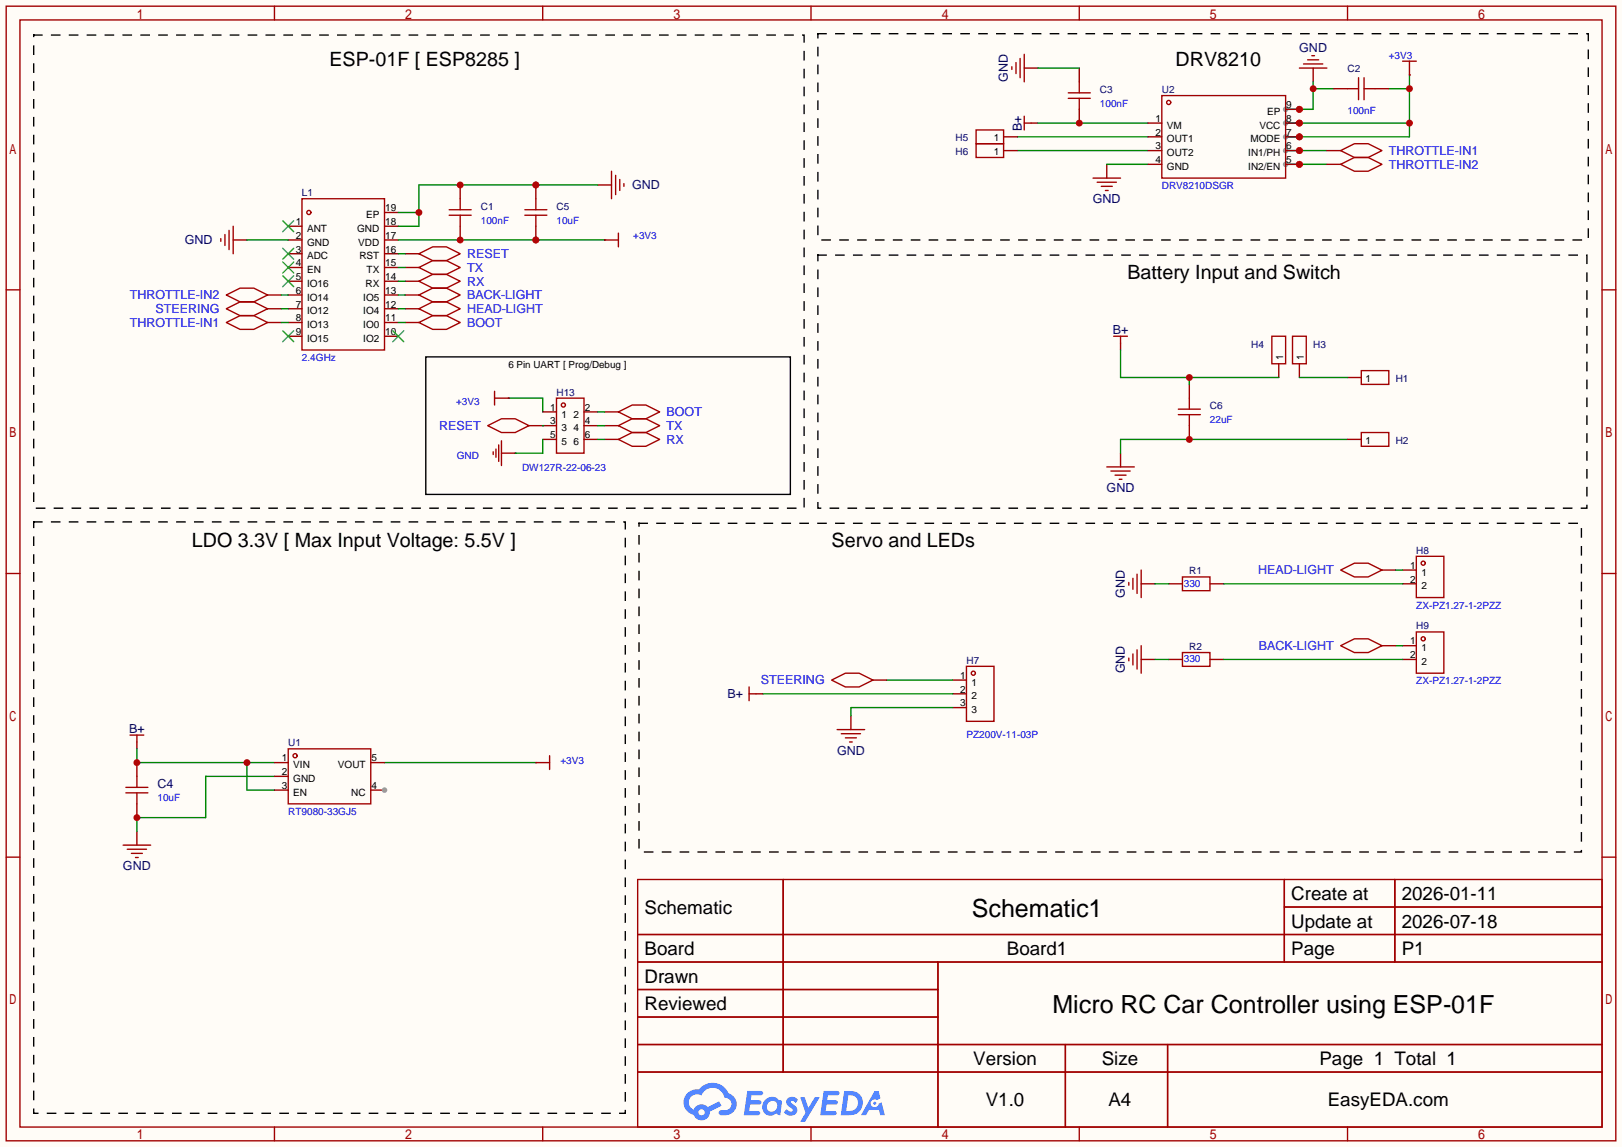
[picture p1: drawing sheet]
<svg xmlns="http://www.w3.org/2000/svg" width="299mm" height="212mm" viewBox="0 0 299 212" stroke-linecap="round" stroke-linejoin="round" font-family="sans-serif">
<path d="M0 0h299.5v211.8h-299.5z" fill="#fffcf7"/>
<g fill="none" stroke="#a10000" stroke-width=".25">
<path d="M1.1 1.1h297.2v209.6h-297.2zM3.7 3.7h292.1v204.5h-292.1zM50.7 1.1v2.6M100.2 1.1v2.6M149.7 1.1v2.6M199.3 1.1v2.6M248.8 1.1v2.6M1.1 53.5h2.6M295.8 53.5h2.5M1.1 105.9h2.6M295.8 105.9h2.5M1.1 158.3h2.6"/>
<path d="M295.8 158.3h2.5M117.7 162.4h178.1v45.8h-178.1zM117.7 172.6h178.1M117.7 177.7h178.1M144.6 162.4v35.6M173.2 177.7v30.5M237.1 162.4v15.3M237.1 167.5h58.7M257.5 162.4v15.3M117.7 182.8h55.5M117.7 192.9h178.1M117.7 187.8h55.5"/>
<path d="M117.7 198h178.1M196.7 192.9v15.3M215.6 192.9v15.3M50.7 208.2v2.5M100.2 208.2v2.5M149.7 208.2v2.5M199.3 208.2v2.5M248.8 208.2v2.5"/>
</g>
<g fill="#5487ff">
<path d="M145.5 202.8a1.3 1.3 0 0 1 1.8 .3l-.4 .6a.54 .54 0 0 0-.9-.2l.1 .2a1.58 1.58 0 0 1 1.1 1.6 1.43 1.43 0 0 1-2.5 .1l.5-.6a.64 .64 0 0 0 .5 .5 .64 .64 0 0 0 .7-.3l-.2-.2a1.6 1.6 0 0 1-1-1.6z"/>
<path d="M147.7 202.7h.9l.7 1.9 1.1-1.9h.9l-2.7 4.5h-.9l1-1.7z"/>
<path d="M138 201.5h1.6a1.31 1.31 0 0 1 1.2 .2 .4 .4 0 0 1-.3 .6h-1.8l-.1 .9h1.6a.4 .4 0 0 1 .4 .4 .4 .4 0 0 1-.4 .4h-1.7l-.2 1.2h.8a1.23 1.23 0 0 1 1.2 .2 .39 .39 0 0 1-.3 .6h-2.7z"/>
<path d="M152.1 201.5h1.6a1.32 1.32 0 0 1 1.3 .2 .39 .39 0 0 1-.4 .6h-1.7l-.2 .9h1.7a.4 .4 0 0 1 .3 .4 .4 .4 0 0 1-.4 .4h-1.7l-.2 1.2h.8a1.23 1.23 0 0 1 1.2 .2 .39 .39 0 0 1-.3 .6h-2.7z"/>
<path d="M161.5 201.5h.7l.4 1.3-.7 .4a.75 .75 0 0 0-1.1 .3 .75 .75 0 0 0 .5 1 .75 .75 0 0 0 .9-.6l.6-.3 .6 2.4h-.9l-.2-1h-1.9l-.5 1h-.9z"/>
<path d="M155.9 201.5l-.7 4.5h1.5a2.27 2.27 0 0 0 2.6-2.3 2.27 2.27 0 0 0-2.7-2.2zM156.6 202.3a1.5 1.5 0 0 1 1.8 1.5 1.5 1.5 0 0 1-1.9 1.4h-.3z"/>
<path d="M141.3 203.1a1.62 1.62 0 0 0-.4 2.1 1.62 1.62 0 0 0 2 .7l.4-.3 .3 .3 .5 .1 .3-2.5-.2-.3h-.4a1.58 1.58 0 0 0-2.5-.1zM141.9 203.6a.99 .99 0 0 1 1.6 .3 .99 .99 0 0 1-.9 1.4 .94 .94 0 0 1-1-.5 .94 .94 0 0 1 .3-1.2z"/>
<path d="M126.9 201.9a2.37 2.37 0 0 0 1.2 4 1.54 1.54 0 0 0 1.7 1 1.54 1.54 0 0 0 1.3-1.6l2.1-1.1-.5-.8-2 1.1a1.57 1.57 0 0 0-2.6 .4 1.5 1.5 0 0 1-.8-2.1 1.5 1.5 0 0 1 2.2-.5 2.23 2.23 0 0 1 2.3-1.4 2.23 2.23 0 0 1 2 1.8 1.16 1.16 0 0 1 1.2 1.1 1.16 1.16 0 0 1-1 1.3h-.7a.47 .47 0 0 0-.6 .3 .47 .47 0 0 0 .4 .6 2.23 2.23 0 0 0 2.3-.7 2.23 2.23 0 0 0 .4-2.3 2.16 2.16 0 0 0-1.3-1.1 3.2 3.2 0 0 0-5.4-.7l-1.2 .1zM129 205.4a.58 .58 0 0 1 1.1 0 .58 .58 0 0 1-1.1 0z"/>
<circle cx="161.5" cy="203.8" r=".28"/>
</g>
<g fill="none" stroke="#a10000" stroke-width=".25">
<path d="M239.9 12.6h5.1M240.7 11.8h3.5M241.4 11h2.1M242.2 10.3h.5M55.8 36.7h15.2v27.9h-15.2zM201.8 32.9h5.1M202.6 33.7h3.5M203.3 34.4h2.1M204.1 35.2h.5"/>
<circle cx="57" cy="39.2" r=".38"/>
</g>
<g fill="none" stroke="#870000" stroke-width=".25">
<path d="M242.4 12.6v2.5M71 39.2h2.5M204.3 30.4v2.5M53.2 41.8h2.6M53.2 44.3h2.6M53.2 46.9h2.6M53.2 49.4h2.6M53.2 51.9h2.6M53.2 54.5h2.6M53.2 57h2.6M53.2 59.6h2.6M71 41.8h2.5"/>
<path d="M71 44.3h2.5M71 46.9h2.5M71 49.4h2.5M71 51.9h2.5M71 54.5h2.5M71 57h2.5M71 59.6h2.5M53.2 62.1h2.6M71 62.1h2.5"/>
</g>
<path d="M52.2 40.8l2 2M52.2 45.8l2 2.1M52.2 48.4l2 2M52.2 50.9l2 2.1M54.2 40.8l-2 2M54.2 45.8l-2 2.1M54.2 48.4l-2 2M54.2 50.9l-2 2.1M52.2 61.1l2 2M54.2 61.1l-2 2M72.5 61.1l2 2M74.5 61.1l-2 2" fill="none" stroke="#3c3" stroke-width=".25"/>
<path d="M151 6.2h142.2v38.1h-142.2z" fill="none" stroke="#000" stroke-width=".25" stroke-dasharray="1.5 1.8"/>
<path d="M242.4 15.1v5.1h-5M242.4 16.4h3.9M187.8 27.8h24.2M187.8 25.3h24.2M204.3 30.4h7.7" fill="none" stroke="#008700" stroke-width=".25"/>
<g fill="#c00">
<circle cx="242.4" cy="16.4" r=".63"/>
<circle cx="239.9" cy="20.2" r=".63"/>
</g>
<circle cx="237.4" cy="20.2" r=".51" fill="#999"/>
<path d="M190.4 22.7h1.2" fill="none" stroke="#870000" stroke-width=".25"/>
<path d="M189.1 21.5v2.5M189.1 22.7h1.3" fill="none" stroke="#a10000" stroke-width=".25"/>
<path d="M256.4 16.4h3.8M260.2 13.8v11.5h-22.8M191.6 22.7h20.4M237.4 22.7h22.8" fill="none" stroke="#008700" stroke-width=".25"/>
<g fill="#c00">
<circle cx="260.2" cy="16.4" r=".63"/>
<circle cx="260.2" cy="22.7" r=".63"/>
<circle cx="239.9" cy="22.7" r=".63"/>
<circle cx="239.9" cy="25.3" r=".63"/>
</g>
<g fill="#999">
<circle cx="237.4" cy="22.7" r=".51"/>
<circle cx="237.4" cy="25.3" r=".51"/>
</g>
<path d="M237.4 27.8h7.6" fill="none" stroke="#008700" stroke-width=".25"/>
<circle cx="239.9" cy="27.8" r=".63" fill="#c00"/>
<circle cx="237.4" cy="27.8" r=".51" fill="#999"/>
<path d="M237.4 30.4h7.6" fill="none" stroke="#008700" stroke-width=".25"/>
<circle cx="239.9" cy="30.4" r=".63" fill="#c00"/>
<circle cx="237.4" cy="30.4" r=".51" fill="#999"/>
<path d="M248.8 16.4h2M250.8 14.4v4M251.8 16.4h2.1M251.8 14.4v4M180.2 24h5.1v2.5h-5.1zM180.2 26.5h5.1v2.6h-5.1z" fill="none" stroke="#a10000" stroke-width=".25"/>
<path d="M246.3 16.4h2.5M253.9 16.4h2.5M185.3 25.3h2.5M185.3 27.8h2.5M199.3 20.2v2.5" fill="none" stroke="#870000" stroke-width=".25"/>
<circle cx="199.3" cy="22.7" r=".63" fill="#c00"/>
<path d="M189.1 12.6h2.5M199.3 12.6v2.5M206.9 63.4v1.2M219.6 71v2.5M219.6 78.6v2.6M248.8 69.7h2.5M206.9 83.7v2.5M248.8 81.2h2.5" fill="none" stroke="#870000" stroke-width=".25"/>
<g fill="none" stroke="#a10000" stroke-width=".25">
<path d="M186.8 12.3v.5M187.6 11.6v2M188.3 10.8v3.6M189.1 10v5.1M197.2 18.2h4.1M197.2 17.1h4.1M199.3 15.1v2M199.3 18.2v2M205.6 62.1h2.6M206.9 62.1v1.3M217.6 75.6h4M217.6 76.6h4"/>
<path d="M219.6 76.6v2M251.3 68.5h5.1v2.5h-5.1zM251.3 79.9h5.1v2.5h-5.1zM204.3 86.2h5.1M205.1 87h3.6M205.9 87.8h2M206.6 88.5h.5"/>
</g>
<path d="M191.6 12.6h7.7M248.8 81.2h-41.9v2.5" fill="none" stroke="#008700" stroke-width=".25"/>
<path d="M151 47.1h142v46.8h-142z" fill="none" stroke="#000" stroke-width=".25" stroke-dasharray="1.5 1.8"/>
<circle cx="219.6" cy="81.2" r=".63" fill="#c00"/>
<g fill="none" stroke="#a10000" stroke-width=".25">
<path d="M82.9 39.8h4.1M82.9 38.7h4.1M85 36.7v2M85 39.8v2M112.9 31.6v5.1M113.7 32.4v3.5M114.4 33.1v2.1M115.2 33.9v.5M219.6 73.5v2.1M23.2 145.4h4.1M23.2 146.4h4.1M25.3 143.4v2"/>
<path d="M25.3 146.4v2.1"/>
</g>
<path d="M85 34.2v2.5M110.4 34.2h2.5M85 41.8v2.5M25.3 140.8v2.6M25.3 148.5v2.5" fill="none" stroke="#870000" stroke-width=".25"/>
<path d="M73.5 44.3h38.1" fill="none" stroke="#008700" stroke-width=".25"/>
<g fill="#c00">
<circle cx="85" cy="44.3" r=".63"/>
<circle cx="98.9" cy="44.3" r=".63"/>
</g>
<path d="M73.5 39.2h3.8M110.4 34.2h-33.1v7.6h-3.8" fill="none" stroke="#008700" stroke-width=".25"/>
<g fill="#c00">
<circle cx="98.9" cy="34.2" r=".63"/>
<circle cx="85" cy="34.2" r=".63"/>
<circle cx="77.3" cy="39.2" r=".63"/>
</g>
<path d="M6.2 96.4h109.2v109.2h-109.2z" fill="none" stroke="#000" stroke-width=".25" stroke-dasharray="1.5 1.8"/>
<path d="M25.3 137v1.3" fill="none" stroke="#870000" stroke-width=".25"/>
<path d="M24 135.8h2.5M25.3 135.8v1.2" fill="none" stroke="#a10000" stroke-width=".25"/>
<path d="M25.3 138.3v2.5h25.4M45.6 140.8v5.1h5.1M71 140.8h27.9" fill="none" stroke="#008700" stroke-width=".25"/>
<g fill="#c00">
<circle cx="45.6" cy="140.8" r=".63"/>
<circle cx="25.3" cy="140.8" r=".63"/>
</g>
<path d="M25.3 153.5v2.6" fill="none" stroke="#870000" stroke-width=".25"/>
<path d="M22.7 156.1h5.1M23.5 156.8h3.6M24.3 157.6h2M25 158.4h.5" fill="none" stroke="#a10000" stroke-width=".25"/>
<path d="M50.7 143.4h-12.7v7.6h-12.7v2.5" fill="none" stroke="#008700" stroke-width=".25"/>
<circle cx="25.3" cy="151" r=".63" fill="#c00"/>
<path d="M96.9 39.8h4.1" fill="none" stroke="#a10000" stroke-width=".25"/>
<path d="M98.9 41.8v2.5" fill="none" stroke="#870000" stroke-width=".25"/>
<circle cx="98.9" cy="44.3" r=".63" fill="#c00"/>
<path d="M96.9 38.7h4.1M98.9 36.7v2" fill="none" stroke="#a10000" stroke-width=".25"/>
<path d="M98.9 34.2v2.5" fill="none" stroke="#870000" stroke-width=".25"/>
<circle cx="98.9" cy="34.2" r=".63" fill="#c00"/>
<g fill="none" stroke="#a10000" stroke-width=".25">
<path d="M214.5 17.7h22.9v15.2h-22.9zM98.9 39.8v2"/>
<circle cx="215.8" cy="18.9" r=".38"/>
</g>
<path d="M212 22.7h2.5M212 25.3h2.5M212 27.8h2.5M212 30.4h2.5M237.4 30.4h2.5" fill="none" stroke="#870000" stroke-width=".25"/>
<circle cx="239.9" cy="30.4" r=".63" fill="#c00"/>
<path d="M237.4 27.8h2.5" fill="none" stroke="#870000" stroke-width=".25"/>
<circle cx="239.9" cy="27.8" r=".63" fill="#c00"/>
<path d="M237.4 25.3h2.5" fill="none" stroke="#870000" stroke-width=".25"/>
<circle cx="239.9" cy="25.3" r=".63" fill="#c00"/>
<path d="M237.4 22.7h2.5" fill="none" stroke="#870000" stroke-width=".25"/>
<circle cx="239.9" cy="22.7" r=".63" fill="#c00"/>
<path d="M237.4 20.2h2.5" fill="none" stroke="#870000" stroke-width=".25"/>
<circle cx="239.9" cy="20.2" r=".63" fill="#c00"/>
<g fill="none" stroke="#870000" stroke-width=".25">
<path d="M260.2 13.8h.1M43.1 44.3h2.5M49.4 59.6h2.5M49.4 54.5h2.5M49.4 57h2.5M74.8 51.9h2.5M74.8 49.4h2.5M74.8 46.9h2.5M74.8 59.6h2.5M74.8 54.5h2.5M74.8 57h2.5M111.6 44.3h.1"/>
<path d="M93.9 73.5h.1M97.7 78.6h2.5M111.6 78.6h2.6M111.6 76.1h2.6M236.1 67.2v2.5M239.9 67.2v2.5M95.1 83.7h.1M111.6 81.2h2.6M98.9 140.8h.1"/>
</g>
<g fill="none" stroke="#a10000" stroke-width=".25">
<path d="M259 11.3h2.5M260.2 11.3v2.5M40.8 44.1v.5M41.5 43.3v2M41.8 54.5l2.5-1.3h2.6l2.5 1.3-2.5 1.3h-2.6zM41.8 57l2.5-1.2h2.6l2.5 1.2-2.5 1.3h-2.6zM41.8 59.6l2.5-1.3h2.6l2.5 1.3-2.5 1.2h-2.6zM42.3 42.5v3.6M43.1 41.8v5.1M77.3 51.9l2.6-1.2h2.5l2.6 1.2-2.6 1.3h-2.5zM77.3 49.4l2.6-1.3h2.5l2.6 1.3-2.6 1.3h-2.5zM77.3 46.9l2.6-1.3h2.5l2.6 1.3-2.6 1.2h-2.5z"/>
<path d="M77.3 59.6l2.6-1.3h2.5l2.6 1.3-2.6 1.2h-2.5zM77.3 54.5l2.6-1.3h2.5l2.6 1.3-2.6 1.3h-2.5zM77.3 57l2.6-1.2h2.5l2.6 1.2-2.6 1.3h-2.5zM111.6 44.3h2.6M114.2 43.1v2.5M90 78.6l2.6-1.3h2.5l2.6 1.3-2.6 1.3h-2.5zM91.3 73.5h2.6M91.3 72.3v2.5M114.2 78.6l2.5-1.3h2.6l2.5 1.3-2.5 1.3h-2.6zM114.2 76.1l2.5-1.3h2.6l2.5 1.3-2.5 1.2h-2.6zM234.8 62.1h2.6v5.1h-2.6zM238.6 62.1h2.6v5.1h-2.6z"/>
<path d="M91.1 83.4v.5M91.6 82.9v1.6M92.1 82.2v3M92.6 83.7h2.5M92.6 81.4v4.6M114.2 81.2l2.5-1.3h2.6l2.5 1.3-2.5 1.2h-2.6zM101.5 139.6v2.5M98.9 140.8h2.6"/>
</g>
<g fill="none" stroke="#008700" stroke-width=".25">
<path d="M45.6 44.3h7.6M51.9 59.6h1.3M51.9 54.5h1.3M51.9 57h1.3M73.5 51.9h1.3M73.5 49.4h1.3M73.5 59.6h1.3M73.5 54.5h1.3M73.5 57h1.3M73.5 46.9h1.3M93.9 73.5h6.3v2.6M206.9 64.6v5.1h29.2"/>
<path d="M219.6 69.7v1.3M239.9 69.7h8.9"/>
</g>
<path d="M78.6 65.9h67.3v25.4h-67.3z" fill="none" stroke="#000" stroke-width=".25"/>
<path d="M6.2 6.5h142.3v87.4h-142.3z" fill="none" stroke="#000" stroke-width=".25" stroke-dasharray="1.5 1.8"/>
<circle cx="219.6" cy="69.7" r=".63" fill="#c00"/>
<path d="M118 96.6h174v60.8h-174z" fill="none" stroke="#000" stroke-width=".25" stroke-dasharray="1.5 1.8"/>
<g fill="none" stroke="#a10000" stroke-width=".25">
<path d="M247.5 30.4l2.6-1.3h2.5l2.5 1.3-2.5 1.2h-2.5zM247.5 27.8l2.6-1.3h2.5l2.5 1.3-2.5 1.3h-2.5zM102.7 73.5h5.1v10.2h-5.1zM208.4 107.6v.5M209.2 106.8v2M209.9 106v3.6M210.7 105.3v5.1M210.7 119.3v5M218.3 106.6h5.1v2.5h-5.1zM247.5 105.3l2.6-1.3h2.5l2.5 1.3-2.5 1.3h-2.5zM247.5 119.3l2.6-1.3h2.5l2.5 1.3-2.5 1.2h-2.5zM261.5 102.7h5.1v7.7h-5.1z"/>
<path d="M261.5 116.7h5.1v7.6h-5.1zM53.2 138.3h15.3v10.2h-15.3zM138.3 126.9v2.5M138.3 128.1h1.3M153.5 125.6l2.6-1.3h2.5l2.6 1.3-2.6 1.3h-2.5zM154.6 134.7h5M155.3 135.5h3.6M156.1 136.3h2M156.8 137h.6M178.4 123.1h5.1v10.1h-5.1zM208.4 121.5v.5M209.2 120.8v2"/>
<path d="M209.9 120v3.6M218.3 120.5h5.1v2.6h-5.1z"/>
<circle cx="104" cy="74.8" r=".38"/>
<circle cx="262.8" cy="118" r=".38"/>
<circle cx="262.8" cy="104" r=".38"/>
<circle cx="54.5" cy="139.6" r=".38"/>
<circle cx="179.7" cy="124.3" r=".38"/>
</g>
<g fill="none" stroke="#870000" stroke-width=".25">
<path d="M245 30.4h2.5M245 27.8h2.5M100.2 76.1h2.5M100.2 78.6h2.5M107.8 76.1h2.6M107.8 78.6h2.6M100.2 81.2h2.5M107.8 81.2h2.6M210.7 107.8h2.5M215.8 107.8h2.5M223.4 107.8h2.5M255.1 105.3h2.6"/>
<path d="M255.1 119.3h2.6M259 105.3h2.5M259 107.8h2.5M259 119.3h2.5M139.6 128.1h1.2M157.1 132.2v2.5M161.2 125.6h2.5M175.9 125.6h2.5M175.9 128.1h2.5M175.9 130.7h2.5M210.7 121.8h2.5M215.8 121.8h2.5"/>
<path d="M223.4 121.8h2.5M259 121.8h2.5M50.7 140.8h2.5M50.7 143.4h2.5M50.7 145.9h2.5M68.5 145.9h2.5"/>
</g>
<g fill="none" stroke="#008700" stroke-width=".25">
<path d="M100.2 78.6h.1M110.4 76.1h1.2M110.4 78.6h1.2M100.2 81.2v2.5h-5.1M110.4 81.2h1.2M213.2 107.8h2.6M225.9 107.8h33.1M257.7 105.3h1.3M257.7 119.3h1.3M140.8 128.1h35.1M163.7 125.6h12.2M175.9 130.7h-18.8v1.5"/>
<path d="M213.2 121.8h2.6M225.9 121.8h33.1"/>
</g>
<circle cx="71" cy="145.9" r=".51" fill="#999"/>
<path d="M68.5 140.8h2.5" fill="none" stroke="#870000" stroke-width=".25"/>
<g font-size="4.6">
<text x="179.4" y="169.4">Schematic1</text>
<text x="194.3" y="187.1">Micro RC Car Controller using ESP-01F</text>
</g>
<g font-size="3.6">
<text x="60.8" y="12.1">ESP-01F [ ESP8285 ]</text>
<text x="217" y="12.1">DRV8210</text>
<text x="208.2" y="51.5">Battery Input and Switch</text>
<text x="35.4" y="101">LDO 3.3V [ Max Input Voltage: 5.5V ]</text>
<text x="153.5" y="101">Servo and LEDs</text>
</g>
<g font-size="3.5">
<text x="238.4" y="166.2">Create at</text>
<text x="258.8" y="166.2">2026-01-11</text>
<text x="119" y="168.8">Schematic</text>
<text x="238.4" y="171.3">Update at</text>
<text x="258.8" y="171.3">2026-07-18</text>
<text x="119" y="176.4">Board</text>
<text x="185.9" y="176.4">Board1</text>
<text x="238.4" y="176.4">Page</text>
<text x="258.8" y="176.4">P1</text>
<text x="119" y="181.5">Drawn</text>
<text x="119" y="186.6">Reviewed</text>
<text x="179.7" y="196.7">Version</text>
<text x="203.4" y="196.7">Size</text>
<text x="243.6" y="196.7">Page 1 Total 1</text>
<text x="182" y="204.3">V1.0</text>
<text x="204.7" y="204.3">A4</text>
<text x="245.1" y="204.3">EasyEDA.com</text>
</g>
<g font-size="2.3" fill="#000080">
<text x="239.9" y="9.6">GND</text>
<text x="186.1" y="15.1" transform="rotate(-90 186.1 15.1)">GND</text>
<text x="188.6" y="24.2" transform="rotate(-90 188.6 24.2)">B+</text>
<text x="116.7" y="35">GND</text>
<text x="201.8" y="37.5">GND</text>
<text x="34.1" y="45.1">GND</text>
<text x="205.4" y="61.6">B+</text>
<text x="204.3" y="90.9">GND</text>
<text x="207.7" y="110.4" transform="rotate(-90 207.7 110.4)">GND</text>
<text x="207.7" y="124.4" transform="rotate(-90 207.7 124.4)">GND</text>
<text x="134.3" y="129">B+</text>
<text x="23.8" y="135.3">B+</text>
<text x="154.5" y="139.4">GND</text>
<text x="29.1" y="145.5">C4</text>
<text x="22.7" y="160.7">GND</text>
</g>
<g font-size="2.3" fill="#00f">
<text x="256.4" y="28.6">THROTTLE-IN1</text>
<text x="256.4" y="31.2">THROTTLE-IN2</text>
<text x="86.2" y="47.7">RESET</text>
<text x="86.2" y="52.8">RX</text>
<text x="86.2" y="50.2">TX</text>
<text x="24" y="55.3">THROTTLE-IN2</text>
<text x="28.7" y="57.8">STEERING</text>
<text x="86.2" y="55.3">BACK-LIGHT</text>
<text x="86.2" y="57.8">HEAD-LIGHT</text>
<text x="24" y="60.4">THROTTLE-IN1</text>
<text x="86.2" y="60.4">BOOT</text>
<text x="123.1" y="76.9">BOOT</text>
<text x="81.1" y="79.4">RESET</text>
<text x="123.1" y="82">RX</text>
<text x="123.1" y="79.4">TX</text>
<text x="232.3" y="106.1">HEAD-LIGHT</text>
<text x="232.4" y="120.1">BACK-LIGHT</text>
<text x="140.5" y="126.4">STEERING</text>
</g>
<g font-size="1.8" fill="#00f">
<text x="256.4" y="10.8">+3V3</text>
<text x="203.1" y="19.7">100nF</text>
<text x="248.8" y="21">100nF</text>
<text x="214.5" y="35">DRV8210DSGR</text>
<text x="88.8" y="41.3">100nF</text>
<text x="102.7" y="41.3">10uF</text>
<text x="116.9" y="44.2">+3V3</text>
<text x="55.8" y="66.7">2.4GHz</text>
<text x="84.2" y="74.7">+3V3</text>
<text x="223.4" y="78.2">22uF</text>
<text x="84.3" y="84.9">GND</text>
<text x="96.4" y="87">DW127R-22-06-23</text>
<text x="218.6" y="108.4">330</text>
<text x="261.5" y="112.4">ZX-PZ1.27-1-2PZZ</text>
<text x="218.6" y="122.3">330</text>
<text x="261.5" y="126.4">ZX-PZ1.27-1-2PZZ</text>
<text x="178.4" y="136.3">PZ200V-11-03P</text>
<text x="103.5" y="141.1">+3V3</text>
<text x="29.1" y="148">10uF</text>
<text x="53.2" y="150.5">RT9080-33GJ5</text>
</g>
<g font-size="1.8" fill="#000080">
<text x="203.1" y="17.2">C3</text>
<text x="214.5" y="17.2">U2</text>
<text x="248.8" y="13.4">C2</text>
<text x="176.4" y="26.1">H5</text>
<text x="176.4" y="28.6">H6</text>
<text x="55.8" y="36.2">L1</text>
<text x="88.8" y="38.8">C1</text>
<text x="102.7" y="38.8">C5</text>
<text x="231" y="64.2">H4</text>
<text x="242.4" y="64.2">H3</text>
<text x="257.7" y="70.5">H1</text>
<text x="102.7" y="73.1">H13</text>
<text x="223.4" y="75.6">C6</text>
<text x="257.7" y="82">H2</text>
<text x="219.6" y="106.1">R1</text>
<text x="261.5" y="102.3">H8</text>
<text x="261.5" y="116.3">H9</text>
<text x="178.4" y="122.6">H7</text>
<text x="219.6" y="120.1">R2</text>
<text x="53.2" y="137.8">U1</text>
</g>
<g font-size="1.8">
<text x="213.3" y="22.5">1</text>
<text x="215.4" y="23.8">VM</text>
<text x="232.5" y="23.8">VCC</text>
<text x="234" y="21.2">EP</text>
<text x="237.5" y="22.5">8</text>
<text x="237.5" y="20">9</text>
<text x="183.5" y="26.1">1</text>
<text x="183.5" y="28.6">1</text>
<text x="213.3" y="25">2</text>
<text x="213.3" y="27.6">3</text>
<text x="215.4" y="26.3">OUT1</text>
<text x="215.4" y="28.9">OUT2</text>
<text x="230.5" y="28.9">IN1/PH</text>
<text x="230.9" y="26.3">MODE</text>
<text x="237.5" y="27.6">6</text>
<text x="237.5" y="25">7</text>
<text x="213.3" y="30.1">4</text>
<text x="215.4" y="31.4">GND</text>
<text x="230.5" y="31.4">IN2/EN</text>
<text x="237.5" y="30.1">5</text>
<text x="54.6" y="41.6">1</text>
<text x="67.6" y="40.3">EP</text>
<text x="71.1" y="41.6">18</text>
<text x="71.1" y="39">19</text>
<text x="54.6" y="44.1">2</text>
<text x="54.6" y="46.6">3</text>
<text x="56.7" y="42.8">ANT</text>
<text x="56.7" y="45.4">GND</text>
<text x="56.7" y="47.9">ADC</text>
<text x="65.9" y="42.8">GND</text>
<text x="66.2" y="45.4">VDD</text>
<text x="66.4" y="47.9">RST</text>
<text x="71.1" y="46.6">16</text>
<text x="71.1" y="44.1">17</text>
<text x="54.6" y="49.2">4</text>
<text x="54.6" y="51.7">5</text>
<text x="56.7" y="50.4">EN</text>
<text x="56.7" y="53">IO16</text>
<text x="67.5" y="53">RX</text>
<text x="67.7" y="50.4">TX</text>
<text x="71.1" y="51.7">14</text>
<text x="71.1" y="49.2">15</text>
<text x="54.6" y="54.3">6</text>
<text x="54.6" y="56.8">7</text>
<text x="54.6" y="59.3">8</text>
<text x="56.7" y="55.5">IO14</text>
<text x="56.7" y="58.1">IO12</text>
<text x="67.1" y="58.1">IO4</text>
<text x="67.1" y="55.5">IO5</text>
<text x="71.1" y="59.3">11</text>
<text x="71.1" y="56.8">12</text>
<text x="71.1" y="54.3">13</text>
<text x="54.6" y="61.9">9</text>
<text x="56.7" y="60.6">IO13</text>
<text x="56.7" y="63.1">IO15</text>
<text x="67.1" y="63.1">IO2</text>
<text x="67.1" y="60.6">IO0</text>
<text x="71.1" y="61.9">10</text>
<text x="93.9" y="68">6 Pin UART [ Prog/Debug ]</text>
<text x="236.9" y="66.4" transform="rotate(-90 236.9 66.4)">1</text>
<text x="240.7" y="66.4" transform="rotate(-90 240.7 66.4)">1</text>
<text x="252.1" y="70.5">1</text>
<text x="101.6" y="75.8">1</text>
<text x="103.7" y="77.1">1</text>
<text x="105.9" y="77.1">2</text>
<text x="107.9" y="75.8">2</text>
<text x="101.6" y="78.4">3</text>
<text x="101.6" y="80.9">5</text>
<text x="103.7" y="79.7">3</text>
<text x="103.7" y="82.2">5</text>
<text x="105.9" y="82.2">6</text>
<text x="105.9" y="79.7">4</text>
<text x="107.9" y="80.9">6</text>
<text x="107.9" y="78.4">4</text>
<text x="252.1" y="82">1</text>
<text x="260.3" y="105.1">1</text>
<text x="260.3" y="107.6">2</text>
<text x="262.4" y="106.3">1</text>
<text x="262.4" y="108.9">2</text>
<text x="260.3" y="119">1</text>
<text x="177.3" y="125.4">1</text>
<text x="260.3" y="121.6">2</text>
<text x="262.4" y="120.3">1</text>
<text x="262.4" y="122.8">2</text>
<text x="177.3" y="127.9">2</text>
<text x="177.3" y="130.5">3</text>
<text x="179.4" y="126.6">1</text>
<text x="179.4" y="129.2">2</text>
<text x="179.4" y="131.7">3</text>
<text x="52.1" y="140.6">1</text>
<text x="52.1" y="143.2">2</text>
<text x="54.2" y="141.9">VIN</text>
<text x="62.4" y="141.9">VOUT</text>
<text x="68.6" y="140.6">5</text>
<text x="52.1" y="145.7">3</text>
<text x="54.2" y="144.4">GND</text>
<text x="54.2" y="147">EN</text>
<text x="64.8" y="147">NC</text>
<text x="68.6" y="145.7">4</text>
</g>
</svg>
